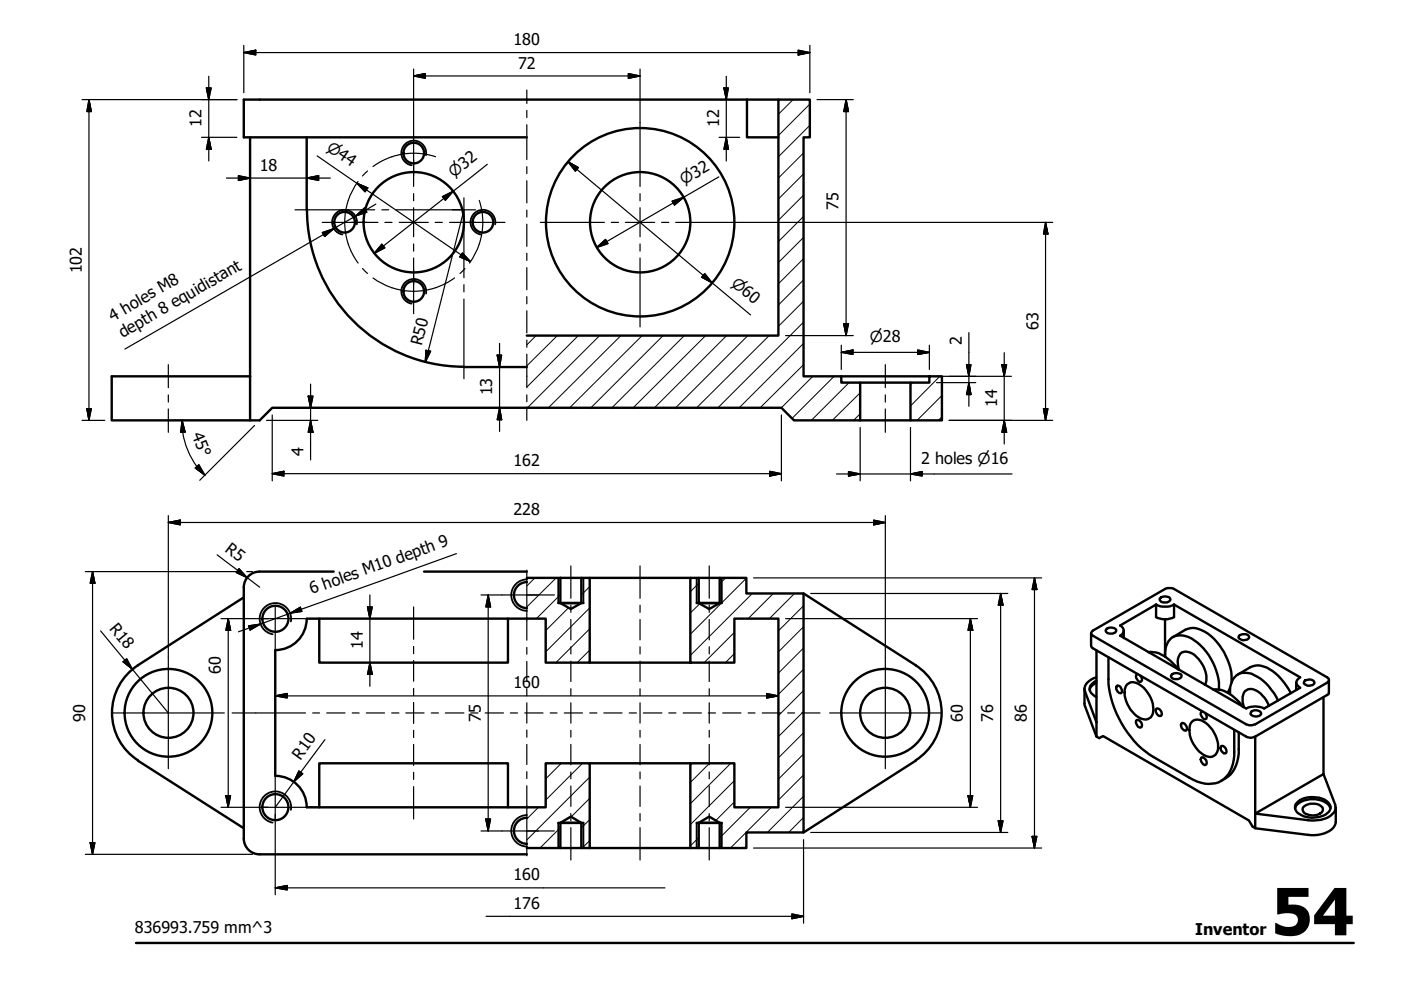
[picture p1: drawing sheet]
<svg xmlns="http://www.w3.org/2000/svg" width="297mm" height="210mm" viewBox="0 0 297 210" stroke-linecap="round" stroke-linejoin="round" font-family="sans-serif">
<!-- layer: Visible (ISO) -->
<g fill="none" stroke="#000" stroke-width=".51">
<path d="M53 29.1v50.7M65 29.1v15.4M158.4 21.1v8h6.6M165 21.1h-113.3v8h60M65.1 44.5a33.3 33.3 0 0 0 33.3 33.3M53 79.8h-29.3v9.3h29.3M98.4 77.8h13.3M111.7 71.2h53.3v-50.1h6.7v8h-1.3v50.7h8v1.3h4v8h-14.1l-2.6-2.6h-108l-2.6 2.6h-2.1v-9.3M178.4 79.8h18.6M182.4 89.1h10.6M182.4 81.1h10.6M193 81.1h4v-1.3h2.7v9.3h-6.7z"/>
<path d="M51.7 126.7l-22.5 14.4M55 121.2a3.3 3.3 0 0 0-3.3 3.3v53.3M55.1 121.2h15.6M58.4 137.8v26.7M67.7 131.2v9.3h40v-9.3M89.9 121.2h21.8M111.7 122.5h11.6M111.7 123.4a2.76 2.76 0 0 0-2.7 2.8 2.76 2.76 0 0 0 2.7 2.7M118.4 127.9h5.3M118.8 122.5v5.4l2.2 1.2 2.3-1.2v-5.4h1.7v18h-9.3v-9.3h-50.7a6.6 6.6 0 0 1-6.6 6.6M125 122.5h21.4M146.4 122.5h1.7v5.4l2.3 1.2 2.2-1.2v-5.4h5.6v3.3h12.2v50.7h-12.2v3.3h-5.6v-5.3l-2.2-1.4-2.3 1.4v5.3h-1.7v-18h9.3v9.4h9.3v-40h-9.3v9.3h-9.3z"/>
<path d="M147.7 127.9h5.3M148.1 122.5h4.5M170.4 125.8l23.8 15.3M231.3 134.3v2.6l.4 .5 32.5 18.8 1 .2 .9-.2M231.7 133.7l15.3-8.8 .6-.2h1.1l32.7 18.9a.62 .62 0 0 1 .3 .6 .62 .62 0 0 1-.3 .6l-15.3 8.8-1.3 .2-.6-.2-32.7-18.9a.56 .56 0 0 1 .2-1zM232.5 137.9v15.2M234.6 133.4a1.61 1.61 0 0 1 2.1 .1 1.15 1.15 0 0 1-1.8 .8 .55 .55 0 0 1-.3-.9zM235 139.4a24.7 24.7 0 0 0 .3 7.6 21.4 21.4 0 0 0 9.2 13.5l7.7 4.4a6.3 6.3 0 0 0 7.3 .3 7.2 7.2 0 0 0 2.2-5.8v-4.6M238.3 133.7v1.6M243.5 138.3a5.6 5.6 0 0 1 4.7 1.8l1.6 1.9M245.1 128.2v2.6a4.3 4.3 0 0 0 3.8 0v-2.6M245.1 128.2l-7.6 4.4a1.15 1.15 0 0 1 .8 1.1 1.15 1.15 0 0 1-.8 1.1l26.7 15.4a4.3 4.3 0 0 1 3.8 0l7.7-4.4a1.16 1.16 0 0 1-.9-1.1 1.16 1.16 0 0 1 .9-1.1l-26.8-15.4"/>
<path d="M245.1 128.2a4.3 4.3 0 0 0 3.8 0M246 126.8a1.61 1.61 0 0 1 2.1 .1 .8 .8 0 0 1-1 .8 .77 .77 0 0 1-.9-.1 .77 .77 0 0 1-.2-.8zM247 131.3v7.9a4.2 4.2 0 0 1 2-4.3 5.1 5.1 0 0 1 4.9 1.3 12.8 12.8 0 0 1 4.5 10M248.7 135.1l2.6-1.6a4.5 4.5 0 0 1 4.8 .8 12.6 12.6 0 0 1 5 9.7v.7M262.7 134.8a1.61 1.61 0 0 1 2.1 .1 1.02 1.02 0 0 1-1.7 .7 .54 .54 0 0 1-.4-.8zM29.3 141a12 12 0 0 0 0 20.2M125 140.5h21.4M194.1 141.1a12 12 0 0 1 0 20.1M229.9 146v3.5l2.6 6.7M232.5 144.8l-.5 .2a1.84 1.84 0 0 0-1 1.3M232.5 144.3l-.5 .3a1.6 1.6 0 0 0-1 1.5 1.6 1.6 0 0 0 1 1.4l.5 .3M232.5 153.1v3.1l.5 .3 .9-.4 30.9 17.9 .8 1.2 .5 .4v-3.1"/>
<path d="M232.5 143.6a2.95 2.95 0 0 0-2.6 2.7l2.6 6.8M236.8 145.5l.1-.2a1.14 1.14 0 0 1 .8 1.7 1.05 1.05 0 0 1-.9-1.5zM239 145.1a2.08 2.08 0 0 1 2.9 .3 5.8 5.8 0 0 1 2.3 6.3 1.78 1.78 0 0 1-2.7 .4 6.3 6.3 0 0 1-2.9-6.3zM241 152.7a.99 .99 0 0 1 .9 .4 .99 .99 0 0 1 0 1.1 1.05 1.05 0 0 1-.9-1.5zM241.2 142.9l-.2 .1a1.03 1.03 0 0 0 .9 1.6 .87 .87 0 0 0-.2-1.4M245.2 150.3a.99 .99 0 0 1 .9 .4 .99 .99 0 0 1 0 1.1 1.05 1.05 0 0 1-.9-1.5zM248.4 143a1.61 1.61 0 0 1 2.1 .2 1.15 1.15 0 0 1-1.7 .7 .55 .55 0 0 1-.4-.9zM250 142a3.1 3.1 0 0 1 .6-3.7 3.2 3.2 0 0 1 3.5 1.4 6 6 0 0 1 1.6 5.1l-.2 .4M250.5 153.4l.2-.1a1.14 1.14 0 0 1 .8 1.6 1.11 1.11 0 0 1-1-1.5zM252.7 153a1.93 1.93 0 0 1 2.5 0 6.3 6.3 0 0 1 2.9 6.3 1.77 1.77 0 0 1-2.9 .8 6.3 6.3 0 0 1-2.9-6.3zM255 150.8a.64 .64 0 0 0-.5 .6 .64 .64 0 0 0 .3 .6 .62 .62 0 0 0 1 .4v-.5l-.3-.7M257.2 146.2a6 6 0 0 1 5.2 2.4l1.1 1.3"/>
<path d="M258.9 158.2a.99 .99 0 0 1 1 .5 .99 .99 0 0 1-.1 1 1.11 1.11 0 0 1-.9-1.5zM260.8 145.9l-.5 .9M260.8 147.2a4.2 4.2 0 0 1 2.2-4.5h.6a4.9 4.9 0 0 1 3.6 1.2l1.8 1.7 1.1 1.4 .9 1.5M262.4 143l2.7-1.6a4.4 4.4 0 0 1 4.7 .9l1.9 1.7 1 1.4 1 1.6M262.6 155.3a17.1 17.1 0 0 1-.3 6.2 5.8 5.8 0 0 1-3.4 4.1M265.2 151a1.37 1.37 0 0 1 2.2 .3 1.38 1.38 0 0 1-2.3 .1zM266.1 156.2v16.3M269 149.6a5 5 0 0 0-4-3.5 1.73 1.73 0 0 0-1.5 2.1l.2 1.8M274.8 144.8v1.5M276.7 144.2a1.37 1.37 0 0 1 2 .6 1.38 1.38 0 0 1-2.3 0zM280.6 147.8v16.3M281.7 144.2v2.8l-.1 .2-15.5 9"/>
<path d="M29.2 161.3l22.5 14.3M51.7 177.8a3.3 3.3 0 0 0 3.3 3.3M58.4 164.5a6.6 6.6 0 0 1 6.6 6.7h50.7v-9.4h9.3v18h-1.7v-5.3l-2.3-1.4-2.2 1.4v5.3h-7.1M67.7 171.2v-9.4h40v9.4M111.7 173.4a2.76 2.76 0 0 0-2.7 2.8 2.76 2.76 0 0 0 2.7 2.7M118.4 174.5h5.3M118.8 179.8h4.5M125 179.8h21.4M125 161.8h21.4M147.7 174.5h5.3M148.1 179.8h4.5M194.2 161.3l-23.8 15.2"/>
<path d="M254.7 160.6a.99 .99 0 0 1 1 .5 .99 .99 0 0 1 0 1.1 1.11 1.11 0 0 1-1-1.6zM274.6 171.4a3.4 3.4 0 0 1 3.1-1.9 4.6 4.6 0 0 1 4.2 1.5l.2 .4M275.3 169.9a5.5 5.5 0 0 1 6.3 .2 1.37 1.37 0 0 1-.2 2.3 5.2 5.2 0 0 1-6.6-.4 1.45 1.45 0 0 1 .5-2.1zM276.4 171a3.1 3.1 0 0 1 4 .2 1.14 1.14 0 0 1-.9 1.5 3 3 0 0 1-3.1-.6 .77 .77 0 0 1 0-1.1zM280.6 164.1l2.5 6.9a2.21 2.21 0 0 1-1.4 2.2l-1.7 .6-2.1 .2-11.8-1.5M280.6 164.1l-14.5 8.4M283.2 171.2v3.1a3.4 3.4 0 0 1-3.1 2.6l-2.1 .2-11.9-1.5M55.1 181.1h56.6"/>
<circle cx="87.7" cy="32.5" r="2.19"/>
<circle cx="73.1" cy="47.1" r="2.19"/>
<circle cx="87.7" cy="47.1" r="10.6"/>
<circle cx="102.4" cy="47.1" r="2.19"/>
<circle cx="135.7" cy="47.1" r="10.6"/>
<circle cx="135.7" cy="47.1" r="20"/>
<circle cx="87.7" cy="61.8" r="2.19"/>
<circle cx="58.4" cy="131.2" r="2.76"/>
<circle cx="35.7" cy="151.1" r="5.3"/>
<circle cx="35.7" cy="151.1" r="9.3"/>
<circle cx="187.7" cy="151.1" r="5.3"/>
<circle cx="187.7" cy="151.1" r="9.3"/>
<circle cx="58.4" cy="171.1" r="2.76"/>
</g>
<!-- layer: Visible Narrow (ISO) -->
<g fill="none" stroke="#000" stroke-width=".38">
<path d="M90.3 32.9a2.64 2.64 0 0 0-2.1-3 2.64 2.64 0 0 0-3.1 2.1 2.64 2.64 0 0 0 2.2 3M75.7 47.6a2.64 2.64 0 0 0-2.2-3.1 2.64 2.64 0 0 0-3 2.2 2.64 2.64 0 0 0 2.1 3M105 47.6a2.64 2.64 0 0 0-2.1-3.1 2.64 2.64 0 0 0-3.1 2.2 2.64 2.64 0 0 0 2.1 3M90.3 62.2a2.64 2.64 0 0 0-2.1-3 2.64 2.64 0 0 0-3.1 2.1 2.64 2.64 0 0 0 2.2 3.1M61.7 131.8a3.3 3.3 0 0 0-2.7-3.9 3.3 3.3 0 0 0-3.9 2.7 3.3 3.3 0 0 0 2.7 3.9M111.7 122.8a3.3 3.3 0 0 0-3.3 3.4 3.3 3.3 0 0 0 3.3 3.3M118.4 122.5v5.4M123.7 122.5v5.4M147.7 122.5v5.4M153 122.5v5.4M61.7 171.7a3.3 3.3 0 0 0-2.7-3.8 3.3 3.3 0 0 0-3.9 2.7 3.3 3.3 0 0 0 2.7 3.8M111.7 172.8a3.3 3.3 0 0 0-3.3 3.4 3.3 3.3 0 0 0 3.3 3.3"/>
<path d="M118.4 174.5v5.3M123.7 174.5v5.3M147.7 174.5v5.3M153 174.5v5.3"/>
</g>
<!-- layer: Title (ISO) -->
<path d="M28.8 199.9h258.2" fill="none" stroke="#000" stroke-width=".51"/>
<!-- layer: Hatch (ISO) -->
<g fill="none" stroke="#000" stroke-width=".21">
<path d="M168.1 21.1l-3.1 3.1M170.4 36.9l-5.4 5.3M170.4 32.4l-5.4 5.4M171.7 26.6l-6.7 6.6M171.7 22.1l-6.7 6.6M170.4 59.3l-5.4 5.4M170.4 54.8l-5.4 5.4M170.4 50.3l-5.4 5.4M170.4 45.9l-5.4 5.3M170.4 41.4l-5.4 5.3M113.7 71.2l-2 1.9M118.2 71.2l-6.5 6.4"/>
<path d="M122.6 71.2l-10.9 10.9M127.1 71.2l-15.3 15.3M131.6 71.2l-15.3 15.3M136.1 71.2l-15.3 15.3M140.6 71.2l-15.3 15.3M145.1 71.2l-15.4 15.3M149.6 71.2l-15.4 15.3M154.1 71.2l-15.4 15.3M158.6 71.2l-15.3 15.3M163.1 71.2l-15.4 15.3M170.4 77.3l-9.2 9.2M170.4 72.8l-13.7 13.7"/>
<path d="M170.4 68.3l-18.2 18.2M170.4 63.9l-5.4 5.3M172.3 79.8l-6.6 6.7M176.8 79.8l-8.8 8.9M199.3 79.8l-6.3 6.3M180 81.1l-8 8M182.4 87.7l-1.4 1.4M182.4 83.3l-5.9 5.8M193.5 81.1l-.5 .5M199.7 88.4l-.8 .7M199.7 83.9l-5.3 5.2M113.4 122.5l-1.7 1.7"/>
<path d="M117.9 122.5l-6.2 6.2M118.8 126.1l-5.1 5.1M120.5 128.9l-4.8 4.8M125 137.8l-2.6 2.7M125 133.3l-7.1 7.2M125 128.9l-9.3 9.3M125 124.4l-1.7 1.7M148.1 123.7l-1.7 1.7M148.4 128l-2 2M153.9 122.5l-1.3 1.2M155.7 138.6l-1.9 1.9M155.7 134.1l-6.4 6.4"/>
<path d="M158.2 122.6l-11.8 11.9M159.5 125.8l-13.1 13.2M164 125.8l-5.4 5.4M168.5 125.8l-5.4 5.4M170.4 137.4l-5.4 5.3M170.4 132.9l-5.4 5.3M170.4 128.4l-5.4 5.4M170.4 159.9l-5.4 5.3M170.4 155.4l-5.4 5.3M170.4 150.8l-5.4 5.4M170.4 146.4l-5.4 5.3M170.4 141.9l-5.4 5.3"/>
<path d="M114.2 171.2l-2.5 2.4M118.8 175.5l-4.3 4.3M119 161.8l-3.3 3.3M123.5 161.8l-7.8 7.8M125 173.8l-1.7 1.7M125 169.3l-3.9 3.9M125 164.8l-13.3 13.3M125 178.2l-1.6 1.6M148.1 177.6l-1.7 1.8M150.4 161.8l-4 4.1M154.9 161.8l-8.5 8.6M155.7 170l-3.9 4"/>
<path d="M155.7 165.5l-9.3 9.4M159.1 171.2l-6.5 6.4M163.5 171.2l-8.6 8.6M170.4 173.3l-3.2 3.2M170.4 168.8l-7.7 7.7M170.4 164.3l-5.4 5.3"/>
</g>
<!-- layer: Centerline (ISO) -->
<g fill="none" stroke="#000" stroke-width=".25">
<path d="M111.7 19.1v2.8M75.9 38.5a14.6 14.6 0 0 0 0 17.3M77.9 36.3l-1 1M92.4 33.2a14.6 14.6 0 0 0-13.3 2.1M111.7 23.4v1.5M111.7 26.5v7.3M111.7 35.3v1.5M111.7 38.3v4.7M76.9 56.9l1 1.1M79.1 58.9a14.6 14.6 0 0 0 17.3 0M98.6 56.9l-1.1 1.1M101.6 42.5a14.6 14.6 0 0 1-2.1 13.3"/>
<path d="M111.7 44.5v1.5M111.7 47.5v4.7M111.7 53.7v1.5M111.7 56.7v4.7M35.7 77.3v4.9M111.7 62.9v1.5M111.7 65.9v4.7M111.7 72.1v1.5M111.7 75.1v7.1M187.7 77.3v4.9M35.7 83.7v1.6M35.7 86.7v5"/>
<path d="M111.7 83.7v1.5M111.7 86.7v2.4M187.7 83.7v1.6M187.7 86.7v5M121 120v6.8M135.7 120v6.8M150.4 120v6.8M87.7 128.7v6.8M87.7 137.1v1.5M111.7 120.9v14.8M111.7 137.3v1.4M121 128.3v1.5"/>
<path d="M121 131.4v4.3M121 137.1v1.6M135.7 128.3v1.5M135.7 131.4v4.3M135.7 137.1v1.6M150.4 128.3v1.5M150.4 131.4v4.3M150.4 137.1v1.6M49.2 151.2h15.6M66.3 151.2h1.5M69.3 151.2h3.9M74.7 151.2h1.4"/>
<path d="M77.7 151.2h3.8M83.1 151.2h1.5M86 151.2h3.9M87.7 140.1v4.3M87.7 146v1.5M87.7 148.9v4.5M87.7 154.8v1.6M87.7 157.8v4.5M91.4 151.2h1.6M94.4 151.2h4M99.8 151.2h1.5M102.9 151.2h3.8"/>
<path d="M108.2 151.2h1.5M111.3 151.2h3.8M111.7 140.2v4.3M111.7 146v1.5M111.7 149v4.3M111.7 154.8v1.5M111.7 157.8v4.3M116.6 151.2h1.5M119.6 151.2h3.9M121 140.2v4.3M121 146v1.5M121 149v4.3"/>
<path d="M121 154.8v1.5M121 157.8v4.4M125 151.2h1.6M128 151.2h3.9M133.4 151.2h1.5M135.7 140.2v4.3M135.7 146v1.5M135.7 149v4.3M135.7 154.8v1.5M135.7 157.8v4.4M136.4 151.2h3.9M141.8 151.2h1.5"/>
<path d="M144.8 151.2h3.9M150.2 151.2h1.5M150.4 140.2v4.3M150.4 146v1.5M150.4 149v4.3M150.4 154.8v1.5M150.4 157.8v4.4M153.2 151.2h3.9M158.6 151.2h1.5M161.6 151.2h3.9M167 151.2h1.5M170 151.2h3.9"/>
<path d="M87.7 163.7v1.6M87.7 166.8v6.8M111.7 163.6v1.5M111.7 166.6v14.9M121 163.7v1.4M121 166.7v4.3M121 172.5v1.5M121 175.5v6.8M135.7 163.7v1.4M135.7 166.7v4.3M135.7 172.5v1.5M135.7 175.5v6.8"/>
<path d="M150.4 163.7v1.4M150.4 166.7v4.3M150.4 172.5v1.5M150.4 175.5v6.8"/>
</g>
<!-- layer: Center Mark (ISO) -->
<g fill="none" stroke="#000" stroke-width=".25">
<path d="M87.7 27.8v9.4M87.7 33.9v5.6M135.7 26v13.5M62.5 44.5h16.9M68.3 47.2h9.4M74.5 47.2h5.6M81 44.5h1.4M81.6 47.2h1.5M83.9 44.5h14.5v14.4M84.6 47.2h6.2M87.7 57.1v9.4M87.7 41.1v1.5"/>
<path d="M87.7 44v6.2M87.7 51.7v1.5M87.7 54.7v5.6M92.3 47.2h1.5M95.3 47.2h5.5M95.9 44.5h4.9M97.7 47.2h9.4M98.4 41.9v5.1M114.6 47.2h13.5M129.6 47.2h1.5M132.6 47.2h6.2M135.7 41.1v1.5"/>
<path d="M135.7 44v6.2M135.7 51.7v1.5M135.7 54.7v14.6M140.3 47.2h1.5M143.3 47.2h14.1M98.4 60.4v1.5M98.4 63.4v16.9M35.7 139.4v23.6M55.9 131.2h11.7M58.4 128.7v11.6M106.4 126.1h7.8M111.7 126.1h5.8"/>
<path d="M187.7 139.4v23.6M23.9 151.2h23.7M175.9 151.2h23.6M55.9 171.2h11.7M58.4 162v11.6M106.4 176.2h7.8M111.7 176.2h5.8"/>
</g>
<!-- layer: Dimension (ISO) -->
<g fill="none" stroke="#000" stroke-width=".25">
<path d="M43.8 18.6h1l-.5 2.5zM44.3 16.2v17.9M51.7 11.1l2.5-.5v1.1zM51.7 11.1h120M51.7 9.6v10.1M87.7 16.1l2.5-.5v1zM87.7 16.1h48M87.7 14.6v13.2M133.2 15.6l2.5 .5-2.5 .5zM135.7 14.6v11.4M153.5 18.6h.9l-.4 2.5zM154 16.2v17.9"/>
<path d="M169.2 10.6l2.5 .5-2.5 .6zM171.7 9.6v10.1M17.4 21.1h32.8M18.9 21.1l.5 2.6h-1zM18.9 21.1v68M42.7 29.1h7.5M44.3 29.1l.5 2.6h-1zM48 37.8h22M50.5 37.2l2.5 .6-2.5 .5zM65 37.8l2.6-.6v1.1zM67.2 33.1l32.6 22.4M75.6 38.8l2.4 1-.6 .9z"/>
<path d="M103.3 34.8l-24 19M120.4 34.3l2.2 1.2-.6 .8zM120.4 34.3l38.7 32.5M152.4 37.5l-25.9 15M152.5 21.1h4.3M152.5 29.1h4.3M154 29.1l.4 2.6h-.9zM173.2 21.1h7.7M179.4 21.1l.5 2.6h-1zM179.4 21.1v50.1M68.3 49.3l2.4-.8-1.9 1.6zM70.7 48.5l-44.2 25.5"/>
<path d="M70.7 48.5l-2.1 1.2M75.4 45.8l1.9-1.7 .5 .9zM79.7 43.3l-9 5.2M81 51.8l.6 .7-2.3 1.3zM93.8 41.7l2.3-1.2-1.7 2zM98 53.6l1.8 1.9-2.3-1zM98.4 44.5l-8.2 32.3M126.5 52.5l1.9-1.7 .5 .9zM142.5 42.6l2.5-.8-2 1.7zM149.4 58l1.6 2-2.2-1.2zM157.4 47.2h65.8M221.7 47.2l.5 2.4h-1z"/>
<path d="M221.7 47.2v41.9M90.3 74.3l1 .2-1.1 2.3zM105.4 75.3h1l-.5 2.5zM105.9 72.8v18.7M166.6 71.2h14.3M178.4 74.7l2.4-.5v1zM178.4 74.7h18.6M178.4 73.2v5.1M178.9 68.6h1l-.5 2.6zM194.6 74.2l2.4 .5-2.4 .5zM197 73.2v5.1M198.6 79.8h15.8"/>
<path d="M204.9 77.3h1l-.5 2.5zM205.4 70.5v15.6M212.4 77.3h1l-.5 2.5zM212.9 74.8v19.3M17.4 89.1h4.8M18.4 86.6h1l-.5 2.5zM37.1 89.1h14.5M38.6 89.1l.6 2.5-.9 .1zM38.6 89.1l.2 2.5M38.7 91.7a16.5 16.5 0 0 0 3 7.2M41.4 99.2l.8-.7 1.2 2.2zM41.8 98.9l1.6 1.8"/>
<path d="M54 90.2l-11.6 11.6M56.5 89.1h10.9M57.7 88v14M59.2 86.5h8.2M65.3 84h1.1l-.6 2.5zM65.8 89.1l.6 2.6h-1.1zM65.8 81.4v16.1M105.9 86.5l.5 2.5h-1zM163.2 99.9l2.5 .5-2.5 .5zM165.7 88v14M179.9 100l2.5 .5-2.5 .4zM182.4 90.6v11.4"/>
<path d="M193 90.6v11.4M198.6 81.1h8.3M201.2 89.1h22M205.4 81.1l.5 2.6h-1zM212.9 89.1l.5 2.6h-1zM221.2 86.6h1l-.5 2.5zM35.7 110.8l2.5-.5v1zM35.7 110.8h152M35.7 109.3v30.1M46 117.6l9.1 6.9M57.7 100.4l2.5-.5v1zM57.7 100.4h108"/>
<path d="M96.8 117.4l-35.3 12.6M177.4 100.5h37.2M185.2 110.3l2.5 .5-2.5 .5zM187.7 109.3v30.1M193 100.5l2.5-.5v.9zM18.1 121.2h32.3M19.6 121.2l.5 2.5h-1zM19.6 121.2v59.9M21.3 133.8l14.4 17.4M46.9 131.2h10M48.4 131.2l.5 2.4h-1zM48.4 131.2v40"/>
<path d="M50.7 120.6l1.7 1.9-2.3-1.1zM52.3 121.2h1.2M52.7 132.7l2.5-.4-2.2 1.3zM61.5 130l2.2-1.3 .3 .9zM61.5 130l-11 4M63.9 129.2l-2.4 .8M77.9 128.7h1l-.5 2.5zM78.4 126.1v19.4M102 126.1h4.4M103.5 126.1l.5 2.6h-1zM103.5 126.1v50.1M159.8 122.5h61.1"/>
<path d="M166.6 131.2h40.7M171.9 125.8h41.8M205.7 131.2l.5 2.4h-1zM205.7 131.2v40M212.2 125.8l.5 2.5h-1.1zM212.2 125.8v50.7M219.3 122.5l.5 2.5h-1zM219.3 122.5v57.3M26.1 140.3l.8-.6 1.2 2.2zM58.4 147.5l2.5-.5v1zM58.4 147.5h106.6M68.9 156.8l-10.5 14.4"/>
<path d="M78.4 140.5l.5 2.5h-1zM162.6 147l2.4 .5-2.4 .5zM19.1 178.7h1l-.5 2.4zM46.9 171.2h10M47.9 168.7h1l-.5 2.5zM58.4 172.7v17M63.4 163.5l.8 .6-1.9 1.7zM102 176.2h4.4M103 173.6h1l-.5 2.6zM159.8 179.8h61.1M166.6 171.2h40.7M170.4 178v17.7"/>
<path d="M171.9 176.5h41.8M205.2 168.7h1l-.5 2.5zM211.6 174h1.1l-.5 2.5zM218.8 177.3h1l-.5 2.5zM18.1 181.1h35.4M58.4 188.2l2.5-.5v1zM58.4 188.2h82.6M103.1 194.3h67.3M167.9 193.8l2.5 .5-2.5 .5z"/>
</g>
<g fill="#000" stroke="#000" stroke-width=".25">
<path d="M43.8 18.6l.5 2.5zM43.8 18.6h1l-.5 2.5zM51.7 11.1l2.5-.5zM51.7 11.1l2.5-.5v1.1zM87.7 16.1l2.5-.5zM87.7 16.1l2.5-.5v1zM133.2 16.6l2.5-.5zM133.2 15.6l2.5 .5-2.5 .5zM153.5 18.6l.5 2.5zM153.5 18.6h.9l-.4 2.5zM169.2 11.7l2.5-.6zM169.2 10.6l2.5 .5-2.5 .6z"/>
<path d="M18.9 21.1l.5 2.6zM18.9 21.1l.5 2.6h-1zM44.3 29.1l.5 2.6zM44.3 29.1l.5 2.6h-1zM50.5 38.3l2.5-.5zM50.5 37.2l2.5 .6-2.5 .5zM65 37.8l2.6-.6zM65 37.8l2.6-.6v1.1zM75.6 38.8l2.4 1zM75.6 38.8l2.4 1-.6 .9zM120.4 34.3l2.2 1.2zM120.4 34.3l2.2 1.2-.6 .8z"/>
<path d="M154 29.1l.4 2.6zM154 29.1l.4 2.6h-.9zM179.4 21.1l.5 2.6zM179.4 21.1l.5 2.6h-1zM68.8 50.1l1.9-1.6zM68.3 49.3l2.4-.8-1.9 1.6zM75.4 45.8l1.9-1.7zM75.4 45.8l1.9-1.7 .5 .9zM81 51.8l-1.7 2zM81 51.8l.6 .7-2.3 1.3zM96.1 40.5l-1.7 2zM93.8 41.7l2.3-1.2-1.7 2z"/>
<path d="M97.5 54.5l2.3 1zM98 53.6l1.8 1.9-2.3-1zM126.5 52.5l1.9-1.7zM126.5 52.5l1.9-1.7 .5 .9zM143 43.5l2-1.7zM142.5 42.6l2.5-.8-2 1.7zM148.8 58.8l2.2 1.2zM149.4 58l1.6 2-2.2-1.2zM221.7 47.2l.5 2.4zM221.7 47.2l.5 2.4h-1zM90.3 74.3l-.1 2.5zM90.3 74.3l1 .2-1.1 2.3z"/>
<path d="M105.4 75.3l.5 2.5zM105.4 75.3h1l-.5 2.5zM178.9 68.6l.5 2.6zM178.9 68.6h1l-.5 2.6zM178.4 74.7l2.4-.5zM178.4 74.7l2.4-.5v1zM194.6 75.2l2.4-.5zM194.6 74.2l2.4 .5-2.4 .5zM204.9 77.3l.5 2.5zM204.9 77.3h1l-.5 2.5zM212.4 77.3l.5 2.5zM212.4 77.3h1l-.5 2.5z"/>
<path d="M18.4 86.6l.5 2.5zM18.4 86.6h1l-.5 2.5zM38.6 89.1l.6 2.5zM38.6 89.1l.6 2.5-.9 .1zM41.4 99.2l2 1.5zM41.4 99.2l.8-.7 1.2 2.2zM57.7 100.4l2.5-.5zM57.7 100.4l2.5-.5v1zM65.3 84l.5 2.5zM65.3 84h1.1l-.6 2.5zM65.8 89.1l.6 2.6zM65.8 89.1l.6 2.6h-1.1z"/>
<path d="M105.9 86.5l.5 2.5zM105.9 86.5l.5 2.5h-1zM193 100.5l2.5-.5zM193 100.5l2.5-.5v.9zM205.4 81.1l.5 2.6zM205.4 81.1l.5 2.6h-1zM212.9 89.1l.5 2.6zM212.9 89.1l.5 2.6h-1zM221.2 86.6l.5 2.5zM221.2 86.6h1l-.5 2.5zM35.7 110.8l2.5-.5zM35.7 110.8l2.5-.5v1z"/>
<path d="M163.2 100.9l2.5-.5zM163.2 99.9l2.5 .5-2.5 .5zM179.9 100.9l2.5-.4zM179.9 100l2.5 .5-2.5 .4zM185.2 111.3l2.5-.5zM185.2 110.3l2.5 .5-2.5 .5zM19.6 121.2l.5 2.5zM19.6 121.2l.5 2.5h-1zM48.4 131.2l.5 2.4zM48.4 131.2l.5 2.4h-1zM50.1 121.4l2.3 1.1zM50.7 120.6l1.7 1.9-2.3-1.1z"/>
<path d="M53 133.6l2.2-1.3zM52.7 132.7l2.5-.4-2.2 1.3zM61.5 130l2.2-1.3zM61.5 130l2.2-1.3 .3 .9zM77.9 128.7l.5 2.5zM77.9 128.7h1l-.5 2.5zM103.5 126.1l.5 2.6zM103.5 126.1l.5 2.6h-1zM205.7 131.2l.5 2.4zM205.7 131.2l.5 2.4h-1zM212.2 125.8l.5 2.5zM212.2 125.8l.5 2.5h-1.1z"/>
<path d="M219.3 122.5l.5 2.5zM219.3 122.5l.5 2.5h-1zM26.1 140.3l2 1.6zM26.1 140.3l.8-.6 1.2 2.2zM58.4 147.5l2.5-.5zM58.4 147.5l2.5-.5v1zM78.4 140.5l.5 2.5zM78.4 140.5l.5 2.5h-1zM162.6 148l2.4-.5zM162.6 147l2.4 .5-2.4 .5zM19.1 178.7l.5 2.4zM19.1 178.7h1l-.5 2.4z"/>
<path d="M47.9 168.7l.5 2.5zM47.9 168.7h1l-.5 2.5zM63.4 163.5l-1.1 2.3zM63.4 163.5l.8 .6-1.9 1.7zM103 173.6l.5 2.6zM103 173.6h1l-.5 2.6zM205.2 168.7l.5 2.5zM205.2 168.7h1l-.5 2.5zM211.6 174l.6 2.5zM211.6 174h1.1l-.5 2.5zM218.8 177.3l.5 2.5zM218.8 177.3h1l-.5 2.5z"/>
<path d="M58.4 188.2l2.5-.5zM58.4 188.2l2.5-.5v1zM167.9 194.8l2.5-.5zM167.9 193.8l2.5 .5-2.5 .5z"/>
</g>
<text font-size="13.8" x="269.6" y="198.3">54</text>
<g font-size="3.4">
<text x="108.9" y="9.6">180</text>
<text x="109.9" y="14.6">72</text>
<text x="42.7" y="27" transform="rotate(-90 42.7 27)">12</text>
<text x="152.5" y="27" transform="rotate(-90 152.5 27)">12</text>
<text x="55.1" y="36.2">18</text>
<text x="177.8" y="44.5" transform="rotate(-90 177.8 44.5)">75</text>
<text x="17.3" y="57.9" transform="rotate(-90 17.3 57.9)">102</text>
<text x="23.9" y="68.2" transform="rotate(-30 23.9 68.2)">4 holes M8</text>
<text x="26" y="71.7" transform="rotate(-30 26 71.7)">depth 8 equidistant</text>
<text x="220.2" y="70" transform="rotate(-90 220.2 70)">63</text>
<text x="89.4" y="73.4" transform="rotate(-76 89.4 73.4)">R50</text>
<text x="203.9" y="73.1" transform="rotate(-90 203.9 73.1)">2</text>
<text x="104.3" y="83.8" transform="rotate(-90 104.3 83.8)">13</text>
<text x="211.4" y="86.3" transform="rotate(-90 211.4 86.3)">14</text>
<text x="40.6" y="92.2" transform="rotate(68 40.6 92.2)">45°</text>
<text x="64.3" y="96.7" transform="rotate(-90 64.3 96.7)">4</text>
<text x="108.9" y="98.8">162</text>
<text x="195.3" y="98.3">2 holes ⌀16</text>
<text x="108.9" y="109.2">228</text>
<text x="47.6" y="116.8" transform="rotate(37 47.6 116.8)">R5</text>
<text x="66.1" y="126" transform="rotate(-20 66.1 126)">6 holes M10 depth 9</text>
<text x="23.1" y="133.4" transform="rotate(50 23.1 133.4)">R18</text>
<text x="76.9" y="137.7" transform="rotate(-90 76.9 137.7)">14</text>
<text x="46.8" y="142.9" transform="rotate(-90 46.8 142.9)">60</text>
<text x="108.9" y="146">160</text>
<text x="18" y="153.1" transform="rotate(-90 18 153.1)">90</text>
<text x="101.9" y="153.1" transform="rotate(-90 101.9 153.1)">75</text>
<text x="204.2" y="153.1" transform="rotate(-90 204.2 153.1)">60</text>
<text x="210.6" y="153.1" transform="rotate(-90 210.6 153.1)">76</text>
<text x="217.7" y="153.1" transform="rotate(-90 217.7 153.1)">86</text>
<text x="63.7" y="161.3" transform="rotate(-54 63.7 161.3)">R10</text>
<text x="108.8" y="186.7">160</text>
<text x="28.6" y="197.8">836993.759 mm^3</text>
<text x="108.8" y="192.7">176</text>
<text x="253.4" y="198.3">Inventor</text>
</g>
<g font-size="3.2">
<text x="69.1" y="31.7" transform="rotate(34 69.1 31.7)">⌀44</text>
<text x="96.2" y="37.7" transform="rotate(-38 96.2 37.7)">⌀32</text>
<text x="145" y="39.3" transform="rotate(-30 145 39.3)">⌀32</text>
<text x="154.9" y="60.4" transform="rotate(40 154.9 60.4)">⌀60</text>
<text x="184.4" y="72.6">⌀28</text>
</g>
</svg>
